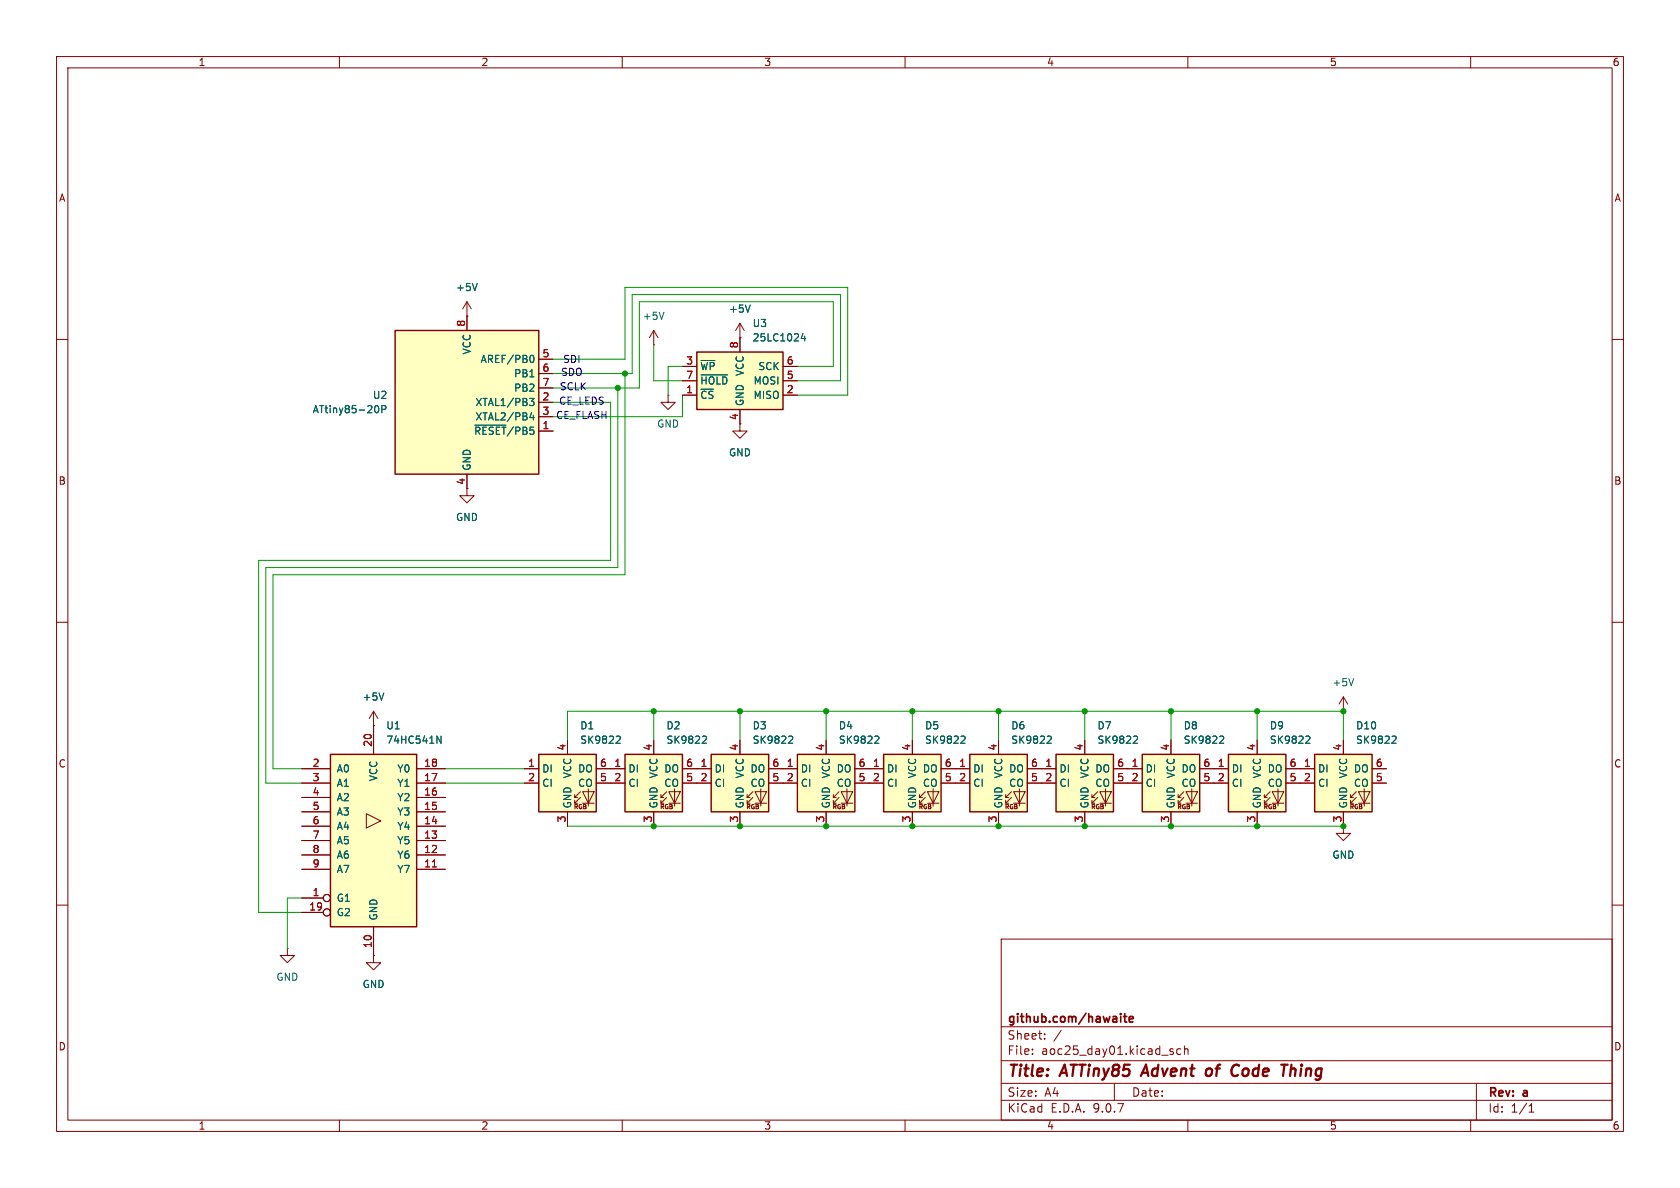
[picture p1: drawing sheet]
<svg xmlns="http://www.w3.org/2000/svg" width="297mm" height="210mm" viewBox="0 0 297 210" stroke-linecap="round" stroke-linejoin="round" font-family="sans-serif">
<g fill="none" stroke="#840000" stroke-width=".18">
<path d="M10 10h277v190h-277zM12 12h273v186h-273zM60 10v2M110 10v2M160 10v2M210 10v2M260 10v2M82.5 55.9h.1M82.5 53.3l-.7 1.3M82.5 53.3l.8 1.3M82.5 53.3v2.6M115.6 58.4l-.8 1.3"/>
<path d="M115.6 58.4l.7 1.3M115.6 58.4v2.6M130.8 59.7h.1M130.8 57.2l-.8 1.2M130.8 57.2l.8 1.2M130.8 57.2v2.5M10 60h2M115.6 61h.1M285 60h2M10 110h2M285 110h2M10 160h2"/>
<path d="M50.8 167.6v1.3h1.3l-1.3 1.3-1.3-1.3h1.3M50.8 167.6h.1M177 166h108v32h-108zM285 160h2M60 198v2M110 198v2M160 198v2M177 194.5h108M177 191.5h108M177 187.5h108M177 181.5h108M182.5 186.3v.1"/>
<path d="M182.5 185.5v.1M184.7 183.6v.1M184.7 182.8v.1M187.6 182.1l-1.3 2M197 191.5v3M207 185.9l.4 .1 .1 .2-.3 .2h-.2M207 185.4l.4 .1M208.7 185.5l-.4-.1-.3 .3v.4l.2 .2h.5M209.4 185.5l.2-.1 .4 .1v.9M209.4 184.9v1.5M210 198v2M260 198v2"/>
<path d="M261 191.5v6.5M270.3 196.6h.9M270.3 195.5l.4-.4v1.5"/>
</g>
<path d="M202.6 188.2l-.9 2M213.5 189a.52 .52 0 0 1 .7 .1M214.2 189.8a.62 .62 0 0 1-.7 .4M218.7 188.2l.4 .2M228.2 189.1a.49 .49 0 0 1 .9 .1l-.2 1M228.3 188.2l-.2 2" fill="none" stroke="#840000" stroke-width=".4"/>
<path d="M198.1 179.2v.1M198.6 179.7h.6M198.8 179.2v1.3l.4 .2M199.6 180.2l.7-.2v-.2l-.5-.1-.2 .2 .1 .7h.6" fill="none" stroke="#840000" stroke-width=".3"/>
<path d="M84.4 50.1l-.5 1.3M117.4 55.2l-.4 1.3M132.6 53.9l-.4 1.3" fill="none" stroke="#006464" stroke-width=".18"/>
<path d="M95.2 133.4h10.2v10.1h-10.2z" fill="#ffffc2"/>
<g fill="none" stroke="#840000" stroke-width=".18">
<path d="M92.7 135.9h2.5M92.7 138.4h2.5M100.3 130.8v2.6M102.6 140l-1 1v-.5M103 140h2l-1 2zM104 139.4v3.1M105.4 135.9h2.5M105.4 138.4h2.5M100.3 143.5v2.6M101.6 141h.5M101.6 142h.5M102.6 141l-1 1v-.5"/>
<path d="M103 142h2"/>
</g>
<path d="M95.2 133.4h10.2v10.1h-10.2z" fill="none" stroke="#840000" stroke-width=".25"/>
<path d="M109.1 130.1l.4 .1 .2 .3-.8 .9h.8" fill="none" stroke="#006464" stroke-width=".18"/>
<path d="M110.5 133.4h10.1v10.1h-10.1z" fill="#ffffc2"/>
<g fill="none" stroke="#840000" stroke-width=".18">
<path d="M66 128.3h.1M66 125.7l-.7 1.3M66 125.7l.8 1.3M66 125.7v2.6M107.9 135.9h2.6M107.9 138.4h2.6M115.6 130.8v2.6M117.9 140l-1.1 1v-.5M118.2 140h2.1l-1 2zM119.3 139.4v3.1M120.6 135.9h2.6M120.6 138.4h2.6"/>
<path d="M115.6 143.5v2.6M116.8 141h.5M116.8 142h.5M117.9 141l-1.1 1v-.5M118.2 142h2.1"/>
</g>
<path d="M110.5 133.4h10.1v10.1h-10.1z" fill="none" stroke="#840000" stroke-width=".25"/>
<path d="M67.9 122.5l-.5 1.3M124.4 130.1l.4 .1 .1 .3-.8 .9h.8" fill="none" stroke="#006464" stroke-width=".18"/>
<path d="M58.4 133.4h15.3v30.4h-15.3z" fill="#ffffc2"/>
<g fill="none" stroke="#840000" stroke-width=".18">
<path d="M53.3 135.9h5.1M53.3 138.4h5.1M66 128.3v5.1M73.7 135.9h5M73.7 138.4h5M53.3 141h5.1M53.3 143.5h5.1M53.3 146.1h5.1M53.3 148.6h5.1M53.3 151.1h5.1M53.3 153.7h5.1M53.3 158.8h3.8"/>
<path d="M64.8 143.8l2.5 1.3-2.5 1.3zM73.7 141h5M73.7 143.5h5M73.7 146.1h5M73.7 148.6h5M73.7 151.1h5M73.7 153.7h5M53.3 161.3h3.8M66 163.8v5.1"/>
<circle cx="57.8" cy="158.7" r=".63"/>
<circle cx="57.8" cy="161.3" r=".63"/>
</g>
<path d="M58.4 133.4h15.3v30.4h-15.3z" fill="none" stroke="#840000" stroke-width=".25"/>
<path d="M76.4 153.3h.8" fill="none" stroke="#a90000" stroke-width=".18"/>
<path d="M77.2 130.1l.8 1.3v-1.3" fill="none" stroke="#006464" stroke-width=".18"/>
<path d="M123.2 62.2h15.2v10.2h-15.2z" fill="#ffffc2"/>
<path d="M123.2 62.2h15.2v10.2h-15.2z" fill="none" stroke="#840000" stroke-width=".25"/>
<path d="M130.8 59.7v2.5M118.1 69.9v1.2h1.3l-1.3 1.3-1.3-1.3h1.3M118.1 69.9h.1M120.6 64.8h2.6M120.6 67.3h2.6M120.6 69.9h2.6M130.8 72.4v2.5M138.4 64.8h2.6M138.4 67.3h2.6M138.4 69.9h2.6" fill="none" stroke="#840000" stroke-width=".18"/>
<path d="M142 58.9l-.3 .9h.7M142.3 59.4v.9M123.9 63.7h2.5M123.9 66.3h4.7" fill="none" stroke="#006464" stroke-width=".18"/>
<path d="M201.9 133.4h10.2v10.1h-10.2z" fill="#ffffc2"/>
<g fill="none" stroke="#840000" stroke-width=".18">
<path d="M199.4 135.9h2.5M199.4 138.4h2.5M207 130.8v2.6M209.3 140l-1 1v-.5M209.7 140h2l-1 2zM210.7 139.4v3.1M212.1 135.9h2.5M212.1 138.4h2.5M207 143.5v2.6M208.3 141h.5M208.3 142h.5M209.3 141l-1 1v-.5"/>
<path d="M209.7 142h2"/>
</g>
<path d="M201.9 133.4h10.2v10.1h-10.2z" fill="none" stroke="#840000" stroke-width=".25"/>
<path d="M215.8 130.1l.4 .1 .1 .3-.7 .9h.7" fill="none" stroke="#006464" stroke-width=".18"/>
<path d="M156.2 133.4h10.2v10.1h-10.2z" fill="#ffffc2"/>
<g fill="none" stroke="#840000" stroke-width=".18">
<path d="M130.8 74.9v1.3h1.3l-1.3 1.3-1.3-1.3h1.3M153.7 135.9h2.5M153.7 138.4h2.5M161.3 130.8v2.6M163.6 140l-1 1v-.5M164 140h2l-1 2zM165 139.4v3.1M166.4 135.9h2.5M166.4 138.4h2.5M161.3 143.5v2.6M162.6 141h.5M162.6 142h.5"/>
<path d="M163.6 141l-1 1v-.5M164 142h2"/>
</g>
<path d="M156.2 133.4h10.2v10.1h-10.2z" fill="none" stroke="#840000" stroke-width=".25"/>
<path d="M170.1 130.1l.4 .1 .1 .3-.8 .9h.8" fill="none" stroke="#006464" stroke-width=".18"/>
<path d="M217.2 133.4h10.1v10.1h-10.1z" fill="#ffffc2"/>
<g fill="none" stroke="#840000" stroke-width=".18">
<path d="M214.6 135.9h2.6M214.6 138.4h2.6M222.2 130.8v2.6M224.5 140l-1 1v-.5M224.9 140h2l-1 2zM225.9 139.4v3.1M227.3 135.9h2.6M227.3 138.4h2.6M222.2 143.5v2.6M223.5 141h.5M223.5 142h.5M224.5 141l-1 1v-.5"/>
<path d="M224.9 142h2M237.5 146.1v1.2h1.3l-1.3 1.3-1.3-1.3h1.3M237.5 146.1h.1"/>
</g>
<path d="M217.2 133.4h10.1v10.1h-10.1z" fill="none" stroke="#840000" stroke-width=".25"/>
<path d="M231 130.1l.5 .1 .1 .3-.8 .9h.8" fill="none" stroke="#006464" stroke-width=".18"/>
<path d="M232.4 133.4h10.2v10.1h-10.2z" fill="#ffffc2"/>
<g fill="none" stroke="#840000" stroke-width=".18">
<path d="M229.9 135.9h2.5M229.9 138.4h2.5M237.5 130.8v2.6M239.8 140l-1 1v-.5M240.2 140h2l-1 2zM241.2 139.4v3.1M242.6 135.9h2.5M242.6 138.4h2.5M237.5 143.5v2.6M238.8 141h.5M238.8 142h.5M239.8 141l-1 1v-.5"/>
<path d="M240.2 142h2"/>
</g>
<path d="M232.4 133.4h10.2v10.1h-10.2z" fill="none" stroke="#840000" stroke-width=".25"/>
<path d="M246.3 130.1l.4 .1 .1 .3-.8 .9h.8" fill="none" stroke="#006464" stroke-width=".18"/>
<path d="M171.4 133.4h10.2v10.1h-10.2z" fill="#ffffc2"/>
<g fill="none" stroke="#840000" stroke-width=".18">
<path d="M82.5 86.4v1.2h1.3l-1.3 1.3-1.2-1.3h1.2M168.9 135.9h2.5M168.9 138.4h2.5M176.5 130.8v2.6M178.8 140l-1 1v-.5M179.2 140h2l-1 2zM180.2 139.4v3.1M181.6 135.9h2.5M181.6 138.4h2.5M176.5 143.5v2.6M177.8 141h.5M177.8 142h.5"/>
<path d="M178.8 141l-1 1v-.5M179.2 142h2"/>
</g>
<path d="M171.4 133.4h10.2v10.1h-10.2z" fill="none" stroke="#840000" stroke-width=".25"/>
<path d="M185.3 130.1l.4 .1 .2 .3-.8 .9h.8" fill="none" stroke="#006464" stroke-width=".18"/>
<path d="M69.8 58.4h25.4v25.4h-25.4z" fill="#ffffc2"/>
<path d="M69.8 58.4h25.4v25.4h-25.4z" fill="none" stroke="#840000" stroke-width=".25"/>
<g fill="none" stroke="#840000" stroke-width=".18">
<path d="M82.5 55.9v2.5M95.2 63.5h2.6M95.2 66h2.6M95.2 68.6h2.6M95.2 71.1h2.6M95.2 73.7h2.6M95.2 76.2h2.6M82.5 83.8v2.6M237.5 125.7h.1M237.5 123.2l-.8 1.3M237.5 123.2l.8 1.3M237.5 123.2v2.5"/>
<path d="M66 168.9v1.3h1.3l-1.3 1.3-1.2-1.3h1.2M66 168.9h.1"/>
</g>
<path d="M66.4 71.8l.1-.1a.68 .68 0 0 1 .5 .6 .68 .68 0 0 1-.5 .7l-.1-.1M67.5 72.4l.6-.1 .1-.2v-.3l-.7-.1v1.3M83.9 75.2h5.5M93.6 70.4h.8l-.4 .5 .3 .1v.6l-.1 .1-.5-.1M93.9 62.9l.1-.1a.68 .68 0 0 1 .4 .6 .68 .68 0 0 1-.4 .7l-.1-.1M94 72.9l-.3 .9h.8M94.3 73.4v.8M239.3 120l-.4 1.2" fill="none" stroke="#006464" stroke-width=".18"/>
<path d="M186.7 133.4h10.1v10.1h-10.1z" fill="#ffffc2"/>
<g fill="none" stroke="#840000" stroke-width=".18">
<path d="M184.1 135.9h2.6M184.1 138.4h2.6M191.8 130.8v2.6M194.1 140l-1.1 1v-.5M194.4 140h2.1l-1 2zM195.5 139.4v3.1M196.8 135.9h2.6M196.8 138.4h2.6M191.8 143.5v2.6M193 141h.5M193 142h.5M194.1 141l-1.1 1v-.5"/>
<path d="M194.4 142h2.1"/>
</g>
<path d="M186.7 133.4h10.1v10.1h-10.1z" fill="none" stroke="#840000" stroke-width=".25"/>
<path d="M200.6 130.1l.4 .1 .1 .3-.8 .9h.8" fill="none" stroke="#006464" stroke-width=".18"/>
<path d="M125.7 133.4h10.2v10.1h-10.2z" fill="#ffffc2"/>
<g fill="none" stroke="#840000" stroke-width=".18">
<path d="M123.2 135.9h2.5M123.2 138.4h2.5M130.8 130.8v2.6M133.1 140l-1 1v-.5M133.5 140h2l-1 2zM134.5 139.4v3.1M135.9 135.9h2.5M135.9 138.4h2.5M130.8 143.5v2.6M132.1 141h.5M132.1 142h.5M133.1 141l-1 1v-.5"/>
<path d="M133.5 142h2"/>
</g>
<path d="M125.7 133.4h10.2v10.1h-10.2z" fill="none" stroke="#840000" stroke-width=".25"/>
<path d="M139.6 130.1l.4 .1 .1 .3-.7 .9h.7" fill="none" stroke="#006464" stroke-width=".18"/>
<path d="M141 133.4h10.1v10.1h-10.1z" fill="#ffffc2"/>
<g fill="none" stroke="#840000" stroke-width=".18">
<path d="M82.5 55.9h.1M82.5 55.9v2.5M130.8 59.7h.1M130.8 59.7v2.5M95.2 63.5h2.6M95.2 66h2.6M95.2 68.6h2.6M95.2 71.1h2.6M95.2 73.7h2.6M95.2 76.2h2.6M120.6 64.8h2.6M120.6 67.3h2.6"/>
<path d="M120.6 69.9h2.6M130.8 72.4v2.5M138.4 64.8h2.6M138.4 67.3h2.6M138.4 69.9h2.6M82.5 83.8v2.6M53.3 135.9h5.1M53.3 138.4h5.1M66 128.3h.1M66 128.3v5.1M73.7 135.9h5M73.7 138.4h5"/>
<path d="M92.7 135.9h2.5M92.7 138.4h2.5M100.3 130.8v2.6M105.4 135.9h5.1M105.4 138.4h5.1M115.6 130.8v2.6M120.6 135.9h5.1M120.6 138.4h5.1M130.8 130.8v2.6M135.9 135.9h5.1M135.9 138.4h5.1M146 130.8v2.6"/>
<path d="M148.3 140l-1 1v-.5M148.7 140h2l-1 2zM149.7 139.4v3.1M151.1 135.9h5.1M151.1 138.4h5.1M161.3 130.8v2.6M166.4 135.9h5M166.4 138.4h5M176.5 130.8v2.6M181.6 135.9h5.1M181.6 138.4h5.1M191.8 130.8v2.6"/>
<path d="M196.8 135.9h5.1M196.8 138.4h5.1M207 130.8v2.6M212.1 135.9h5.1M212.1 138.4h5.1M222.2 130.8v2.6M227.3 135.9h5.1M227.3 138.4h5.1M237.5 130.8v2.6M242.6 135.9h2.5M242.6 138.4h2.5M53.3 141h5.1"/>
<path d="M53.3 143.5h5.1M53.3 146.1h5.1M53.3 148.6h5.1M53.3 151.1h5.1M53.3 153.7h5.1M53.3 158.8h3.8M73.7 141h5M73.7 143.5h5M73.7 146.1h5M73.7 148.6h5M73.7 151.1h5M73.7 153.7h5"/>
<path d="M100.3 143.5v2.6M115.6 143.5v2.6M130.8 143.5v2.6M146 143.5v2.6M147.3 141h.5M147.3 142h.5M148.3 141l-1 1v-.5M148.7 142h2M161.3 143.5v2.6M176.5 143.5v2.6M191.8 143.5v2.6M207 143.5v2.6"/>
<path d="M222.2 143.5v2.6M237.5 146.1h.1M237.5 143.5v2.6M53.3 161.3h3.8M66 168.9h.1M66 163.8v5.1"/>
<circle cx="57.8" cy="158.7" r=".63"/>
<circle cx="57.8" cy="161.3" r=".63"/>
</g>
<path d="M141 133.4h10.1v10.1h-10.1z" fill="none" stroke="#840000" stroke-width=".25"/>
<g fill="none" stroke="#006464" stroke-width=".18">
<path d="M84.4 50.1l-.5 1.3M132.6 53.9l-.4 1.3M142 58.9l-.3 .9h.7M142.3 59.4v.9M66.4 71.8l.1-.1a.68 .68 0 0 1 .5 .6 .68 .68 0 0 1-.5 .7l-.1-.1M67.5 72.4l.6-.1 .1-.2v-.3l-.7-.1v1.3M83.9 75.2h5.5M93.6 70.4h.8l-.4 .5 .3 .1v.6l-.1 .1-.5-.1M93.9 62.9l.1-.1a.68 .68 0 0 1 .4 .6 .68 .68 0 0 1-.4 .7l-.1-.1M94 72.9l-.3 .9h.8M94.3 73.4v.8M123.9 63.7h2.5"/>
<path d="M123.9 66.3h4.7M67.9 122.5l-.5 1.3M77.2 130.1l.8 1.3v-1.3M109.1 130.1l.4 .1 .2 .3-.8 .9h.8M124.4 130.1l.4 .1 .1 .3-.8 .9h.8M139.6 130.1l.4 .1 .1 .3-.7 .9h.7M154.8 130.1l.5 .1 .1 .3-.8 .9h.8M170.1 130.1l.4 .1 .1 .3-.8 .9h.8M185.3 130.1l.4 .1 .2 .3-.8 .9h.8M200.6 130.1l.4 .1 .1 .3-.8 .9h.8M215.8 130.1l.4 .1 .1 .3-.7 .9h.7M231 130.1l.5 .1 .1 .3-.8 .9h.8"/>
<path d="M246.3 130.1l.4 .1 .1 .3-.8 .9h.8"/>
</g>
<g fill="none" stroke="#009600" stroke-width=".18">
<path d="M97.8 71.1h10.1v28h-62.2v62.2h7.6M97.8 63.5h12.7v-12.7h39.4v19.1h-8.9M97.8 66h14v-13.9h36.8v15.2h-7.6M109.2 68.6v31.7h-62.2v38.1h6.3M110.5 66v35.6h-62.2v34.3h5M115.6 61v6.3h5M120.6 64.8h-2.5v5.1M120.6 69.9v3.8h-22.8M141 64.8h6.3v-11.5h-34.3v15.3h-15.2M78.7 135.9h14M78.7 138.4h14M100.3 130.8v-5.1h137.2v5.1"/>
<path d="M115.6 125.7v5.1M130.8 125.7v5.1M146 125.7v5.1M161.3 125.7v5.1M176.5 125.7v5.1M191.8 125.7v5.1M207 125.7v5.1M222.2 125.7v5.1M53.3 158.8h-2.5v8.8M100.3 146.1h137.2"/>
</g>
<path d="M76.4 153.3h.8" fill="none" stroke="#a90000" stroke-width=".18"/>
<g fill="#009600" stroke="#009600" stroke-width=".18">
<circle cx="191.8" cy="125.7" r=".46"/>
<circle cx="161.3" cy="125.7" r=".46"/>
<circle cx="146" cy="125.7" r=".46"/>
<circle cx="146" cy="146.1" r=".46"/>
<circle cx="222.2" cy="125.7" r=".46"/>
<circle cx="237.5" cy="125.7" r=".46"/>
<circle cx="176.5" cy="125.7" r=".46"/>
<circle cx="191.8" cy="146.1" r=".46"/>
<circle cx="176.5" cy="146.1" r=".46"/>
<circle cx="222.2" cy="146.1" r=".46"/>
<circle cx="237.5" cy="146.1" r=".46"/>
<circle cx="161.3" cy="146.1" r=".46"/>
<circle cx="207" cy="146.1" r=".46"/>
<circle cx="207" cy="125.7" r=".46"/>
<circle cx="110.5" cy="66" r=".46"/>
<circle cx="115.6" cy="125.7" r=".46"/>
<circle cx="130.8" cy="146.1" r=".46"/>
<circle cx="115.6" cy="146.1" r=".46"/>
<circle cx="109.2" cy="68.6" r=".46"/>
<circle cx="130.8" cy="125.7" r=".46"/>
</g>
<g font-size="2.8" fill="#840000">
<text x="178" y="190.9">Title:</text>
<text x="187.7" y="190.9">ATTiny85</text>
<text x="202.8" y="190.9">Advent</text>
<text x="214.9" y="190.9">of</text>
<text x="220.2" y="190.9">Code</text>
<text x="229.8" y="190.9">Thing</text>
</g>
<g font-size="2.1" fill="#840000">
<text x="178" y="184">Sheet:</text>
<text x="178" y="181.2">github.com/hawaite</text>
<text x="178" y="186.7">File:</text>
<text x="184.1" y="186.7">aoc25_day01.kicad_sch</text>
<text x="178" y="196.9">KiCad</text>
<text x="178" y="194.1">Size:</text>
<text x="184.7" y="194.1">A4</text>
<text x="185.7" y="196.9">E.D.A.</text>
<text x="193.3" y="196.9">9.0.7</text>
<text x="200" y="194.1">Date:</text>
<text x="263" y="194.3">Rev:</text>
<text x="263" y="196.9">Id:</text>
<text x="267.1" y="196.9">1/1</text>
<text x="269.4" y="194.3">a</text>
</g>
<g font-size="1.8" fill="#840000">
<text x="35" y="11.9">1</text>
<text x="85" y="11.9">2</text>
<text x="135" y="11.9">3</text>
<text x="185" y="11.9">4</text>
<text x="235" y="11.9">5</text>
<text x="285" y="11.9">6</text>
<text x="10.3" y="35.9">A</text>
<text x="285.3" y="35.9">A</text>
<text x="130.6" y="74.4" transform="rotate(-90 130.6 74.4)">4</text>
<text x="10.3" y="85.9">B</text>
<text x="285.3" y="85.9">B</text>
<text x="10.3" y="135.9">C</text>
<text x="285.3" y="135.9">C</text>
<text x="10.3" y="185.9">D</text>
<text x="285.3" y="185.9">D</text>
<text x="35" y="199.9">1</text>
<text x="85" y="199.9">2</text>
<text x="135" y="199.9">3</text>
<text x="185" y="199.9">4</text>
<text x="235" y="199.9">5</text>
<text x="285" y="199.9">6</text>
</g>
<g font-size="1.8" fill="#006464">
<text x="80.5" y="51.7">+5V</text>
<text x="113.5" y="56.7">+5V</text>
<text x="128.8" y="55.5">+5V</text>
<text x="133" y="58">U3</text>
<text x="83.4" y="62.8" transform="rotate(-90 83.4 62.8)">VCC</text>
<text x="84.9" y="64.4">AREF/PB0</text>
<text x="123.7" y="65.6">~{WP}</text>
<text x="133" y="60.6">25LC1024</text>
<text x="134" y="65.6">SCK</text>
<text x="65.8" y="70.7">U2</text>
<text x="84" y="72">XTAL1/PB3</text>
<text x="90.8" y="66.9">PB1</text>
<text x="90.8" y="69.4">PB2</text>
<text x="123.7" y="68.2">~{HOLD}</text>
<text x="123.7" y="70.7">~{CS}</text>
<text x="131.7" y="71.9" transform="rotate(-90 131.7 71.9)">GND</text>
<text x="131.7" y="66.6" transform="rotate(-90 131.7 66.6)">VCC</text>
<text x="133.1" y="68.2">MOSI</text>
<text x="133.1" y="70.7">MISO</text>
<text x="55.2" y="73.3">ATtiny85-20P</text>
<text x="83.7" y="77.1">~{RESET}/PB5</text>
<text x="84" y="74.5">XTAL2/PB4</text>
<text x="116.1" y="75.8">GND</text>
<text x="83.4" y="83.3" transform="rotate(-90 83.4 83.3)">GND</text>
<text x="128.8" y="80.9">GND</text>
<text x="80.5" y="92.3">GND</text>
<text x="64" y="124.1">+5V</text>
<text x="235.5" y="121.5">+5V</text>
<text x="68.2" y="131.7">74HC541N</text>
<text x="68.2" y="129.1">U1</text>
<text x="102.5" y="129.1">D1</text>
<text x="102.5" y="131.7">SK9822</text>
<text x="117.7" y="129.1">D2</text>
<text x="117.7" y="131.7">SK9822</text>
<text x="133" y="129.1">D3</text>
<text x="133" y="131.7">SK9822</text>
<text x="148.2" y="129.1">D4</text>
<text x="148.2" y="131.7">SK9822</text>
<text x="163.4" y="129.1">D5</text>
<text x="163.4" y="131.7">SK9822</text>
<text x="178.7" y="129.1">D6</text>
<text x="178.7" y="131.7">SK9822</text>
<text x="193.9" y="129.1">D7</text>
<text x="193.9" y="131.7">SK9822</text>
<text x="209.2" y="129.1">D8</text>
<text x="209.2" y="131.7">SK9822</text>
<text x="224.4" y="129.1">D9</text>
<text x="224.4" y="131.7">SK9822</text>
<text x="239.6" y="131.7">SK9822</text>
<text x="239.6" y="129.1">D10</text>
<text x="59.4" y="136.8">A0</text>
<text x="70.1" y="136.8">Y0</text>
<text x="95.8" y="136.8">DI</text>
<text x="101.2" y="137.7" transform="rotate(-90 101.2 137.7)">VCC</text>
<text x="102.1" y="136.8">DO</text>
<text x="111" y="136.8">DI</text>
<text x="116.4" y="137.7" transform="rotate(-90 116.4 137.7)">VCC</text>
<text x="117.3" y="136.8">DO</text>
<text x="126.2" y="136.8">DI</text>
<text x="131.7" y="137.7" transform="rotate(-90 131.7 137.7)">VCC</text>
<text x="132.6" y="136.8">DO</text>
<text x="141.5" y="136.8">DI</text>
<text x="146.9" y="137.7" transform="rotate(-90 146.9 137.7)">VCC</text>
<text x="147.8" y="136.8">DO</text>
<text x="156.7" y="136.8">DI</text>
<text x="162.2" y="137.7" transform="rotate(-90 162.2 137.7)">VCC</text>
<text x="163.1" y="136.8">DO</text>
<text x="172" y="136.8">DI</text>
<text x="177.4" y="137.7" transform="rotate(-90 177.4 137.7)">VCC</text>
<text x="178.3" y="136.8">DO</text>
<text x="187.2" y="136.8">DI</text>
<text x="192.6" y="137.7" transform="rotate(-90 192.6 137.7)">VCC</text>
<text x="193.5" y="136.8">DO</text>
<text x="202.4" y="136.8">DI</text>
<text x="207.9" y="137.7" transform="rotate(-90 207.9 137.7)">VCC</text>
<text x="208.8" y="136.8">DO</text>
<text x="217.7" y="136.8">DI</text>
<text x="223.1" y="137.7" transform="rotate(-90 223.1 137.7)">VCC</text>
<text x="224" y="136.8">DO</text>
<text x="232.9" y="136.8">DI</text>
<text x="238.4" y="137.7" transform="rotate(-90 238.4 137.7)">VCC</text>
<text x="239.3" y="136.8">DO</text>
<text x="59.4" y="139.3">A1</text>
<text x="59.4" y="141.8">A2</text>
<text x="66.9" y="138.2" transform="rotate(-90 66.9 138.2)">VCC</text>
<text x="70.1" y="139.3">Y1</text>
<text x="70.1" y="141.8">Y2</text>
<text x="95.8" y="139.3">CI</text>
<text x="101.2" y="143" transform="rotate(-90 101.2 143)">GND</text>
<text x="102.1" y="139.3">CO</text>
<text x="111" y="139.3">CI</text>
<text x="116.4" y="143" transform="rotate(-90 116.4 143)">GND</text>
<text x="117.3" y="139.3">CO</text>
<text x="126.2" y="139.3">CI</text>
<text x="131.7" y="143" transform="rotate(-90 131.7 143)">GND</text>
<text x="132.6" y="139.3">CO</text>
<text x="141.5" y="139.3">CI</text>
<text x="146.9" y="143" transform="rotate(-90 146.9 143)">GND</text>
<text x="147.8" y="139.3">CO</text>
<text x="156.7" y="139.3">CI</text>
<text x="162.2" y="143" transform="rotate(-90 162.2 143)">GND</text>
<text x="163.1" y="139.3">CO</text>
<text x="172" y="139.3">CI</text>
<text x="177.4" y="143" transform="rotate(-90 177.4 143)">GND</text>
<text x="178.3" y="139.3">CO</text>
<text x="187.2" y="139.3">CI</text>
<text x="192.6" y="143" transform="rotate(-90 192.6 143)">GND</text>
<text x="193.5" y="139.3">CO</text>
<text x="202.4" y="139.3">CI</text>
<text x="207.9" y="143" transform="rotate(-90 207.9 143)">GND</text>
<text x="208.8" y="139.3">CO</text>
<text x="217.7" y="139.3">CI</text>
<text x="223.1" y="143" transform="rotate(-90 223.1 143)">GND</text>
<text x="224" y="139.3">CO</text>
<text x="232.9" y="139.3">CI</text>
<text x="238.4" y="143" transform="rotate(-90 238.4 143)">GND</text>
<text x="239.3" y="139.3">CO</text>
<text x="59.4" y="144.4">A3</text>
<text x="59.4" y="146.9">A4</text>
<text x="59.4" y="149.5">A5</text>
<text x="70.1" y="144.4">Y3</text>
<text x="70.1" y="146.9">Y4</text>
<text x="70.1" y="149.5">Y5</text>
<text x="59.4" y="152">A6</text>
<text x="59.4" y="154.5">A7</text>
<text x="70.1" y="152">Y6</text>
<text x="70.1" y="154.5">Y7</text>
<text x="235.5" y="152">GND</text>
<text x="59.4" y="159.6">G1</text>
<text x="59.4" y="162.2">G2</text>
<text x="66.9" y="162.8" transform="rotate(-90 66.9 162.8)">GND</text>
<text x="48.8" y="173.6">GND</text>
<text x="64" y="174.9">GND</text>
</g>
<g font-size="1.8" fill="#a90000">
<text x="82.3" y="57.9" transform="rotate(-90 82.3 57.9)">8</text>
<text x="95.8" y="63.2">5</text>
<text x="95.8" y="65.8">6</text>
<text x="121.2" y="64.5">3</text>
<text x="130.6" y="61.7" transform="rotate(-90 130.6 61.7)">8</text>
<text x="139" y="64.5">6</text>
<text x="95.8" y="68.3">7</text>
<text x="95.8" y="70.9">2</text>
<text x="121.2" y="67.1">7</text>
<text x="121.2" y="69.6">1</text>
<text x="139" y="67.1">5</text>
<text x="139" y="69.6">2</text>
<text x="95.8" y="73.4">3</text>
<text x="95.8" y="75.9">1</text>
<text x="82.3" y="85.8" transform="rotate(-90 82.3 85.8)">4</text>
<text x="55.2" y="135.6">2</text>
<text x="65.8" y="132.1" transform="rotate(-90 65.8 132.1)">20</text>
<text x="74.9" y="135.6">18</text>
<text x="93.3" y="135.6">1</text>
<text x="100.1" y="132.8" transform="rotate(-90 100.1 132.8)">4</text>
<text x="106" y="135.6">6</text>
<text x="108.5" y="135.6">1</text>
<text x="115.3" y="132.8" transform="rotate(-90 115.3 132.8)">4</text>
<text x="121.2" y="135.6">6</text>
<text x="123.8" y="135.6">1</text>
<text x="130.6" y="132.8" transform="rotate(-90 130.6 132.8)">4</text>
<text x="136.5" y="135.6">6</text>
<text x="139" y="135.6">1</text>
<text x="145.8" y="132.8" transform="rotate(-90 145.8 132.8)">4</text>
<text x="151.7" y="135.6">6</text>
<text x="154.2" y="135.6">1</text>
<text x="161" y="132.8" transform="rotate(-90 161 132.8)">4</text>
<text x="166.9" y="135.6">6</text>
<text x="169.5" y="135.6">1</text>
<text x="176.3" y="132.8" transform="rotate(-90 176.3 132.8)">4</text>
<text x="182.2" y="135.6">6</text>
<text x="184.7" y="135.6">1</text>
<text x="191.5" y="132.8" transform="rotate(-90 191.5 132.8)">4</text>
<text x="197.4" y="135.6">6</text>
<text x="200" y="135.6">1</text>
<text x="206.8" y="132.8" transform="rotate(-90 206.8 132.8)">4</text>
<text x="212.7" y="135.6">6</text>
<text x="215.2" y="135.6">1</text>
<text x="222" y="132.8" transform="rotate(-90 222 132.8)">4</text>
<text x="227.9" y="135.6">6</text>
<text x="230.4" y="135.6">1</text>
<text x="237.2" y="132.8" transform="rotate(-90 237.2 132.8)">4</text>
<text x="243.1" y="135.6">6</text>
<text x="55.2" y="138.2">3</text>
<text x="55.2" y="140.7">4</text>
<text x="55.2" y="143.3">5</text>
<text x="74.9" y="138.2">17</text>
<text x="74.9" y="140.7">16</text>
<text x="74.9" y="143.3">15</text>
<text x="93.3" y="138.2">2</text>
<text x="106" y="138.2">5</text>
<text x="108.5" y="138.2">2</text>
<text x="121.2" y="138.2">5</text>
<text x="123.8" y="138.2">2</text>
<text x="136.5" y="138.2">5</text>
<text x="139" y="138.2">2</text>
<text x="151.7" y="138.2">5</text>
<text x="154.2" y="138.2">2</text>
<text x="166.9" y="138.2">5</text>
<text x="169.5" y="138.2">2</text>
<text x="182.2" y="138.2">5</text>
<text x="184.7" y="138.2">2</text>
<text x="197.4" y="138.2">5</text>
<text x="200" y="138.2">2</text>
<text x="212.7" y="138.2">5</text>
<text x="215.2" y="138.2">2</text>
<text x="227.9" y="138.2">5</text>
<text x="230.4" y="138.2">2</text>
<text x="243.1" y="138.2">5</text>
<text x="55.2" y="145.8">6</text>
<text x="55.2" y="148.3">7</text>
<text x="74.9" y="145.8">14</text>
<text x="74.9" y="148.3">13</text>
<text x="100.1" y="145.5" transform="rotate(-90 100.1 145.5)">3</text>
<text x="115.3" y="145.5" transform="rotate(-90 115.3 145.5)">3</text>
<text x="130.6" y="145.5" transform="rotate(-90 130.6 145.5)">3</text>
<text x="145.8" y="145.5" transform="rotate(-90 145.8 145.5)">3</text>
<text x="161" y="145.5" transform="rotate(-90 161 145.5)">3</text>
<text x="176.3" y="145.5" transform="rotate(-90 176.3 145.5)">3</text>
<text x="191.5" y="145.5" transform="rotate(-90 191.5 145.5)">3</text>
<text x="206.8" y="145.5" transform="rotate(-90 206.8 145.5)">3</text>
<text x="222" y="145.5" transform="rotate(-90 222 145.5)">3</text>
<text x="237.2" y="145.5" transform="rotate(-90 237.2 145.5)">3</text>
<text x="55.2" y="150.9">8</text>
<text x="55.2" y="153.4">9</text>
<text x="74.9" y="150.9">12</text>
<text x="74.9" y="153.4">11</text>
<text x="54.6" y="161">19</text>
<text x="55.2" y="158.5">1</text>
<text x="65.8" y="167.7" transform="rotate(-90 65.8 167.7)">10</text>
</g>
<g font-size="1.8" fill="#0000c2">
<text x="99.4" y="64.4">SDI</text>
<text x="98.7" y="71.7">CE_LEDS</text>
<text x="98.9" y="69.2">SCLK</text>
<text x="99.1" y="66.7">SDO</text>
<text x="98.2" y="74.3">CE_FLASH</text>
</g>
<g font-size="1.1" fill="#840000">
<text x="101.3" y="143.2">RGB</text>
<text x="116.6" y="143.2">RGB</text>
<text x="131.8" y="143.2">RGB</text>
<text x="147" y="143.2">RGB</text>
<text x="162.3" y="143.2">RGB</text>
<text x="177.5" y="143.2">RGB</text>
<text x="192.8" y="143.2">RGB</text>
<text x="208" y="143.2">RGB</text>
<text x="223.2" y="143.2">RGB</text>
<text x="238.5" y="143.2">RGB</text>
</g>
</svg>
